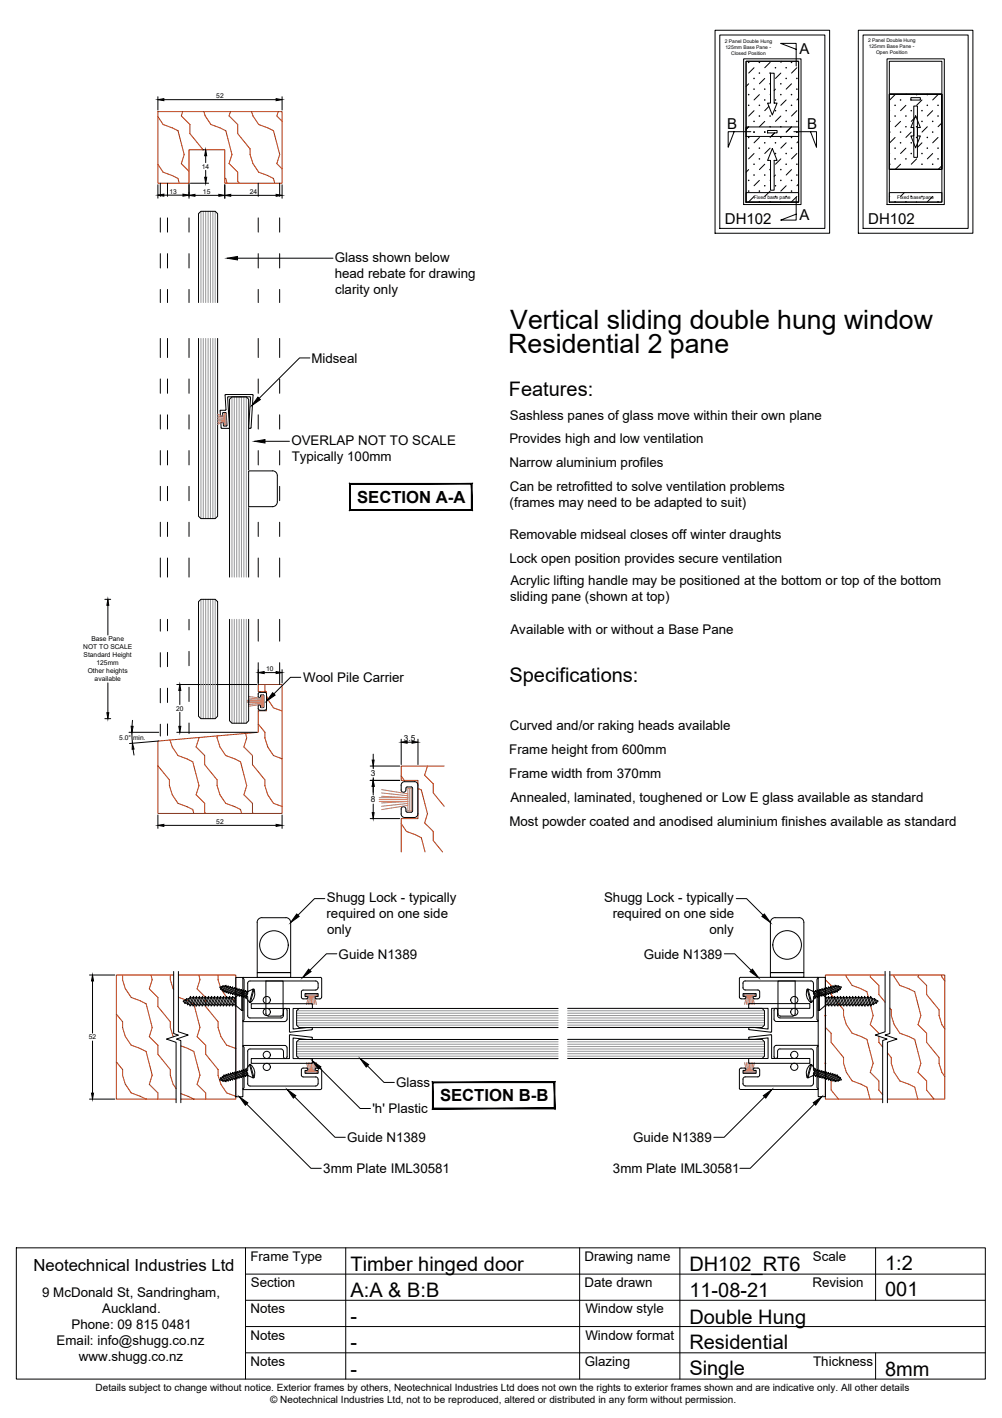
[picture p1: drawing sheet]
<svg xmlns="http://www.w3.org/2000/svg" width="210mm" height="297mm" viewBox="0 0 210 297" stroke-linecap="round" stroke-linejoin="round" font-family="sans-serif">
<!-- layer: APL Notes -->
<g fill="#000" stroke="#000" stroke-width=".21">
<path d="M98.7 101.4v5.4l.2 .1zM98.7 101.4l.2-.1v5.6zM73.4 101.4h25.3l.2-.1zM73.2 101.3h25.7l-25.5 .1zM73.2 101.3l.2 5.5v-5.4zM73.2 101.3l.2 5.5-.2 .1zM73.4 106.8l-.2 .1 25.5-.1zM73.2 106.9l25.5-.1 .2 .1z"/>
<path d="M116.1 226.8v5.3l.1 .2zM116.1 226.8l.1-.2v5.7zM90.7 226.8h25.4l.1-.2zM90.6 226.6h25.6l-25.5 .2zM90.6 226.6l.1 5.5v-5.3zM90.6 226.6l.1 5.5-.1 .2zM90.7 232.1l-.1 .2 25.5-.2zM90.6 232.3l25.5-.2 .1 .2z"/>
</g>
<!-- layer: AlumOutline -->
<g fill="none" stroke="#000" stroke-width=".21">
<path d="M33.6 38.4v2.7M35.1 38.4v2.7M39.6 38.4v2.7M54.1 38.4v2.7M58.6 38.4v2.7M33.6 45.6v3M33.6 53.1v3M35.1 45.6v3M35.1 53.1v3M39.6 45.6v3M39.6 53.1v3M54.1 45.6v3"/>
<path d="M54.1 53.1v3M58.6 45.6v3M58.6 53.1v3M33.6 60.6v2.8M33.6 70.9v4M33.6 79.4v3M35.1 60.6v2.8M35.1 70.9v4M35.1 79.4v3M39.6 60.6v2.8M39.6 70.9v4M39.6 79.4v3"/>
<path d="M54.1 60.6v2.8M54.1 70.9v4M54.1 79.4v3M58.6 60.6v2.8M58.6 70.9v4M58.6 79.4v3M33.6 86.9v3M33.6 94.4v3M35.1 86.9v3M35.1 94.4v3M39.6 86.9v3M39.6 94.4v3"/>
<path d="M54.1 86.9v3M54.1 94.4v3M58.6 86.9v3M58.6 94.4v3M33.6 101.9v3M33.6 109.4v3M33.6 116.9v4M35.1 101.9v3M35.1 109.4v3M35.1 116.9v4M39.6 101.9v3M39.6 109.4v3"/>
<path d="M39.6 116.9v4M54.1 101.9v3M54.1 109.4v3M54.1 116.9v4M58.6 101.9v3M58.6 109.4v3M58.6 116.9v4M33.6 129.7v2.5M33.6 136.7v3M35.1 129.7v2.5M35.1 136.7v2.9M39.6 129.7v2.3"/>
<path d="M39.6 136.4v3.1M54.1 129.7v4.6M54.1 138.8v4.6M58.6 129.7v4.6M58.6 138.8v4.6M33.6 144.2v3M33.6 151.7v2.5M35.1 144.2v3M35.1 151.6v2.5M39.6 144v2.9M39.6 151.5v2.2M49.4 204.8h1.5v25h-1.5z"/>
<path d="M50.9 204.9l.2 .2v8.5l-.2 .3 .1 .1M51 204.7l-.1 .2M51 219l-.1 .1 .2 .3v8.5l-.2 .2 .1 .1M51 204.8h16.1M51 219h8.6l.5 .2v.3M51.9 206l.2-.4 .3-.1h13.7l.5 .2v.3M51.9 206v2.2l-.3 .3 .3 .3v4M59.4 211.6l-.1 1.4-.4 .2h-6.5h-.3l-.2-.5M59.4 211.6a.37 .37 0 0 1 .4-.4 .37 .37 0 0 1 .3 .4M60.1 213.5v.2l-.5 .3h-8.6M60.1 211.6v1.9M60.1 219.5v1.9"/>
<path d="M66.6 206.9l-.2 .4-.3 .1h-2.8l-.2 .4 .1 1.3 .3 .1 .9-.1v-.3h-.5v-.7h2.7v.7h-.5l-.1 .2 .3 .2h.9l.2-.3M66.6 206v.9M67.1 204.7l.3 .3M67.4 205v3.9M156.1 205.5l-.4 .2a1.57 1.57 0 0 0 .2 1.6l2.9 .1M156.1 205.5h13.8M158.8 207.4l.3 .3M158.8 209.2h-.8l-.2-.2 .2-.3h.4v-.6h-2.7v.6l.5 .1v.3l-.9 .1-.4-.2 .1-4.2 16.3-.1 .1 .1-.3 .3v8.5l.3 .2M159.1 208.8l-.3 .4M159.1 207.8v1.1M162.2 211.6a.37 .37 0 0 1 .3-.4 .37 .37 0 0 1 .4 .4M162.2 211.6v1.9"/>
<path d="M162.2 213.5l.2 .4 .3 .1h8.6M162.9 211.6l.1 1.4 .4 .2M163.4 219.7l-.4 .3-.1 1.4a.37 .37 0 0 1-.4 .3 .37 .37 0 0 1-.3-.3v-1.9l.2-.5h.3h8.6l.1 .1-.3 .3v8.4l.3 .4h-16.4l-.1-4.3 .4-.2 .9 .1v.4h-.5v.6h2.7v-.6h-.4l-.2-.2 .2-.3h.8M163.4 213.2h6.5M163.4 219.7h6.5M169.9 205.5h.2l.3 .5M169.9 219.7l.2 .1 .3 .4M170.4 212.7l-.1 .3-.4 .2M170.4 206v2.2l.3 .3-.3 .3v3.9M171.4 213.8l-.1 .2M171.4 204.7h1.5v25h-1.5zM51.9 227v.2l.5 .3h13.7l.3-.1 .2-.4"/>
<path d="M51.9 220.2l.2-.4 .3-.1h6.5l.2 .1 .3 .4M51.9 220.2v4l-.3 .3 .3 .3v2.2M59.4 220.2v1.2a.37 .37 0 0 0 .4 .3 .37 .37 0 0 0 .3-.3M63.5 225.6h2.6M64.2 224.2l.3-.2-.2-.3h-.8l-.3 .2-.1 1.3 .4 .4M64.3 224.2h-.4v.6h2.7v-.6h-.3M66.1 225.6h.3l.2 .5M66.6 226.1v.9M67.4 224.1l-.2-.3-.9-.1-.3 .3 .3 .2M67.4 228l-.3 .2h-16.1M67.4 224.1v3.9M156.1 227.5h13.8"/>
<path d="M158.8 223.7l.3 .4M158.8 225.6h-2.9a1.61 1.61 0 0 0-.2 1.6l.4 .3M159.1 225.2l-.3 .4M159.1 224.1v1.1M170.4 227l-.1 .2-.4 .3M170.4 220.2v4l.3 .3-.3 .3v2.2"/>
</g>
<!-- layer: Glass -->
<g fill="none" stroke="#939598" stroke-width=".21">
<path d="M42.1 44.3v19.1M42.6 44.3v19.1M43.1 44.3v19.1M43.6 44.3v19.1M44.1 44.3v19.1M44.6 44.3v19.1M45.1 44.3v19.1M42.1 70.9v37.7M42.6 70.9v37.7M43.1 70.9v37.7M43.6 70.9v37.7M44.1 70.9v37.7"/>
<path d="M44.6 70.9v37.7M45.1 70.9v37.7M48.6 83.1v37.8M49.1 83.1v37.8M49.6 83.1v37.8M50.1 83.1v37.8M50.6 83.1v37.8M51.1 83.1v37.8M51.6 83.1v37.8M42.1 125.5v25M42.6 125.5v25M43.1 125.5v25"/>
<path d="M43.6 125.5v25M44.1 125.5v25M44.6 125.5v25M45.1 125.5v25M48.6 129.7v21.8M49.1 129.7v21.8M49.6 129.7v21.8M50.1 129.7v21.8M50.6 129.7v21.8M51.1 129.7v21.8M51.6 129.7v21.8M62.1 213.2h54.8"/>
<path d="M62.1 213.7h54.8M62.1 214.3h54.8M62.1 212.8h54.8M62.1 212.2h54.8M62.1 211.7h54.8M62.1 214.7h54.8M62.1 219.7h54.8M62.1 219.3h54.8M62.1 218.7h54.8M62.1 218.2h54.8M118.9 213.2h41.2M118.9 213.7h41.2"/>
<path d="M118.9 214.2h41.2M118.9 212.7h41.2M118.9 212.2h41.2M118.9 211.7h41.2M118.9 214.7h41.2M118.9 219.7h41.2M118.9 218.7h41.2M118.9 218.2h41.2M118.9 219.2h41.2M62.1 220.2h54.8M62.1 220.8h54.8M62.1 221.2h54.8"/>
<path d="M118.9 220.7h41.2M118.9 221.2h41.2M118.9 220.2h41.2"/>
</g>
<g fill="none" stroke="#000" stroke-width=".21">
<path d="M41.6 70.9v37.2l.5 .5h3l.5-.5v-37.2M41.6 63.4v-18.6l.5-.5h3l.5 .5v18.6M57.1 98.6a1.01 1.01 0 0 1 1 1M57.1 98.6h-5v7.5h5a1.01 1.01 0 0 0 1-1M58.1 99.6v5.5M41.6 126l.5-.5h3l.5 .5v24l-.5 .5h-3l-.5-.5zM48.1 120.9v-37.3l.5-.5h3l.5 .5v37.3M48.1 129.7v21.3l.5 .5h3l.5-.5v-21.3M60.8 216.8l-.2 .1v4.8h-8v1h12.8v-1h-4v-4.3l4 .3v-.3M60.8 216.8l4.5 .5M65.3 217.3l.1 .1M65.3 215.7l-4.5 .5"/>
<path d="M65.4 215.6l-.1 .1M65.4 215.6v-.3l-4 .3v-4.3h4v-1h-12.8v1h8v4.8l.2 .1M116.9 211.3h-54.3l-.5 .4v3l.5 .6h54.3M116.9 217.7h-54.3l-.5 .5v3l.5 .5h54.3M118.9 211.2h40.8l.4 .5v3l-.4 .5h-40.8M118.9 217.7h40.8l.4 .5v3l-.4 .5h-40.8M156.9 217.3l4.6-.5 .1 4.9h8v1h-12.8v-1h4.1v-4.3l-4 .3zM161.5 216.2l.1-.1v-4.9h8v-1h-12.8v1h4.1v4.4l-4-.4v.5l4.6 .5"/>
<circle cx="55.9" cy="212" r=".75"/>
<circle cx="55.9" cy="209.5" r=".75"/>
<circle cx="166.4" cy="209.5" r=".75"/>
<circle cx="166.4" cy="212" r=".75"/>
<circle cx="55.9" cy="223.5" r=".75"/>
<circle cx="55.9" cy="221" r=".75"/>
<circle cx="166.4" cy="221" r=".75"/>
<circle cx="166.4" cy="223.5" r=".75"/>
</g>
<!-- layer: Components -->
<g fill="none" stroke="#000" stroke-width=".21">
<path d="M46.3 87.2h.2M46.6 88.5l.2 .6M46.8 89.1l.6 .1M47.2 85.9l.1-.1-.1-3.1 5.7-.1 .1 .2-.5 6.9-.4-.1 .4-6.3-.1-.2-4.7 .1 .3 6.5h-1.6l-.1-1.1 .3-.1M47.2 85.9l-1.1 .1 .2 1.2M47.4 86.5h-.7v.5l-.2 .2M47.4 86.6l.1 2.5-.1 .1M54.7 145.6l.6 .1M54.7 148.2h.5M55.3 148.1l-.2 .1M55.3 145.7v2.4M55.5 145l.3 .4v3.2l-.3 .2-1.2-.1a.86 .86 0 0 1-.2-1h.4l.2 .5"/>
<path d="M55.5 145l-1.2 .1-.2 .3v.7h.4l.2-.5M84 169.5a.5 .5 0 0 1 .5-.5 .5 .5 0 0 1 .5 .5M84 165.5a.5 .5 0 0 0 .5 .5 .5 .5 0 0 0 .5-.5M84 164.5v1M84 169.5v1M84.8 163.7a.75 .75 0 0 0-.8 .8M84.8 163.8h2M85 169.5v.4l.3 .2M85 165.1v.4M85.3 164.9l-.3 .2M85.3 170.1h.9M85.3 164.9h.9"/>
<path d="M86.2 164.9l.2 .2M86.4 165.1v4.8l-.2 .2M86.8 163.7a.71 .71 0 0 1 .7 .7v6.1a.75 .75 0 0 1-.7 .7h-2a.75 .75 0 0 1-.8-.7M38.9 209.5l-.5 .2v.1l.3 .2M38.9 209.5l-.2 .5M39.2 209.3l-.5 .9v-.2M39.4 210.3l.3 .2M39.6 209.2l-.4 .1-.1-.1-.2 .3M39.6 209.2l-.4 1-.3-.1M39.7 210.5l.1 .3 .2-.3M39.9 209l-.6 1.5-.1-.3M39.9 209v-.3l-.3 .5"/>
<path d="M39.9 209h.4M40 210.5h.4M40.3 209l.3-.3v.3M40.3 209l-.6 1.5M40.4 210.5v.3l.3-.3M40.6 209h.3M40.6 209l-.6 1.5M40.7 210.5h.3M40.9 209l.3-.3v.3h.4M40.9 209l-.5 1.5M41 210.5l.1 .3 .2-.3M41.2 209l-.5 1.5"/>
<path d="M41.3 210.5h.3l.1 .3 .2-.3M41.6 209l.2-.3v.3h.4l-.6 1.5M41.6 209l-.6 1.5M41.8 209l-.5 1.5M41.9 210.5h.4M42.2 209l.3-.3v.3h.3M42.3 210.5v.3l.3-.3h.3M42.5 209l-.6 1.5M42.8 209l.3-.3v.3M42.8 209l-.5 1.5M42.9 210.5l.1 .3 .2-.3M43.1 209h.4"/>
<path d="M43.1 209l-.5 1.5M43.2 210.5h.4M43.5 209l.2-.3v.3M43.5 209l-.6 1.5M43.6 210.5v.3l.3-.3h.3M43.7 209h.4M43.7 209l-.5 1.5M44.1 209l.3-.3v.3M44.1 209l-.5 1.5M44.2 210.5v.3l.3-.3M44.4 209h.3M44.4 209l-.5 1.5"/>
<path d="M44.5 210.5h.3M44.7 209l.3-.3v.3M44.7 209l-.5 1.5M44.8 210.5l.1 .3 .2-.3M44.8 210.5l.6-1.5 .2-.3-.5 1.8M45 209h.4M45 209l-.5 1.5M45.1 210.5h.3M45.4 210.5l.1 .3 .2-.3M45.6 209h.4l-.6 1.5M45.7 210.5h.4M46 209l.2-.3v.3"/>
<path d="M46.1 210.5v.3l.3-.3M46.2 209h.4l.3-.3v.3M46.2 209l-.5 1.5M46.4 210.5h.3M46.5 206.7l-.4 .1 .1 .4 .5-.5M46.5 206.6l.3-.1-.1 .2M46.5 206.6l-.3 .4M46.6 209l-.5 1.5M46.7 210.5l.1 .3 .2-.3M46.7 207.4l.2 .2M46.9 209h.4M46.9 209l-.5 1.5"/>
<path d="M46.9 207.6v.2l.2-.1M47 210.5h.3M47.1 206.6l-.5 .7-.2-.2M47.1 206.6l.3-.2-.1 .2M47.1 206.6h-.4M47.1 207.7h.3M47.3 209l.2-.3v.3M47.3 209l-.6 1.5M47.3 206.6l-.7 .9v-.2M47.3 206.6l.3 .1M47.3 210.5l.1 .3 .2-.3M47.4 207.7l-.1 .3 .3-.2"/>
<path d="M47.5 209h.4M47.5 209l-.5 1.5M47.6 207.8l.2 .1M47.6 206.7l.2-.2v.2M47.6 206.7l-.7 .9M47.6 210.5h.4M47.8 206.7l-.7 1M47.8 206.7l.2 .1M47.8 207.9v.2l.2-.2M47.9 209l.2-.3v.3M47.9 209l-.6 1.5M48 210.5v.3l.3-.3h.3"/>
<path d="M48 207.9l.3 .1v.2l.2-.2M48.1 209h.4M48.1 209l-.5 1.5M48.2 206.8l-.6 1M48.5 208l.2 .1v.2l.3-.1M48.5 206.9l-.3-.1 .1-.2-.3 .2-.6 .9M48.5 206.9l.2-.2v.3h.3l.2-.1-.7 1.1M48.5 206.9l-.7 1M48.5 209l.3-.3v.3h.4M48.5 209l-.5 1.5M48.6 210.5l.1 .3 .2-.3M48.7 207l-.7 .9"/>
<path d="M48.8 209l-.5 1.5M48.9 210.5h.3M49 207l-.7 1M49 208.2h.2M49.1 207.1l.3 .1-.7 .9M49.2 209l-.6 1.5M49.2 208.2v.3l.2-.2M49.2 210.5l.1 .3 .1-.2M49.4 210.6v-1.7l1.2-1.1h.3v3.9h-.3M49.4 210.6l1.2 1.1M49.4 209.1l-.5 1.4M49.4 210.1l-.2 .4"/>
<path d="M49.4 207.2l.3-.2-.1 .2M49.4 208.3l.2 .1M49.4 208.8v-.1l-.2 .3M49.6 207.2l.3 .1 .2-.2v.2M49.6 207.2l-.6 1M49.6 208.4v.2l.3-.2M49.9 208.4l.2 .1M49.9 207.3l-.7 .9M50.1 207.3l.2 .1M50.1 207.3l-.7 1M50.1 208.5v.2l.2-.2M50.3 207.4l.3-.2-.1 .3"/>
<path d="M50.3 208.5l.3 .1M50.3 207.4l-.7 1M50.5 207.5h.3M50.5 207.5l-.6 .9M50.6 208.6v.2l.2-.2 .2 .1M50.6 207.8v3.9M50.8 207.5l.2-.1v.2M50.8 207.5l-.7 1M51 207.6l.3 .1M51 207.6l-.7 .9M51 208.7v.2l.2-.1M51.2 208.8h.3"/>
<path d="M51.3 207.7l.2-.2-.1 .2 .3 .1M51.3 207.7l-.7 .9M51.4 207.7l-.6 .9M51.5 208.8v.3l.1-.1M51.7 208.6l-.2 .2M51.7 207.8l-.7 .9M51.9 207.9l-.7 .9M51.9 207.7l1.1-.5-.7 2.8-.7-1zM51.9 207.7l-.2 .1M53 207.2h.2M53.2 207.2a2.34 2.34 0 0 1-.8 2.8M53.2 207.2l-.8 2.8h-.1"/>
<path d="M169.1 207.2a2.34 2.34 0 0 0 .7 2.8M169.1 207.2l.7 2.8M169.3 207.2h-.2M170 210h-.2M170.4 207.7l-.1-.1 .3 .2M170.4 207.7l-1.1-.5 .7 2.8M170.4 207.7l.3 1.3M170.4 207.9l.6 .9M170.6 207.8l.7 .9M170.6 208.6l.2 .2M170.7 209l-.7 1M170.8 208.8v.3l-.1-.1"/>
<path d="M170.9 207.7l.6 .9M171 207.6l-.2-.1 .1 .2-.3 .1M171 208.8h-.2M171 207.6l.7 1M171.3 208.7v.2l-.3-.1M171.3 207.6h-.3M171.3 207.6l.7 .9M171.4 207.8h.3l1.2 1.1v1.7l-1.2 1.1h-.3zM171.5 207.5l-.2-.1v.2M171.5 207.5l.7 1M171.7 207.8v3.9M171.7 208.6v.2l-.2-.2-.2 .1"/>
<path d="M171.8 207.4l-.3 .1M171.8 207.4l.6 1M172 207.4l-.3-.2 .1 .2M172 207.4l.6 1M172 208.5l-.3 .1M172.2 208.5v.2l-.2-.2M172.2 207.3l-.2 .1M172.2 207.3l.7 1M172.4 208.4l-.2 .1M172.4 207.3l.7 .9M172.6 208.4v.2l-.2-.2M172.7 207.2l-.3 .1-.2-.2v.2"/>
<path d="M172.7 207.2l.6 1M172.9 207.1l-.3-.1 .1 .2M172.9 208.3l-.3 .1M172.9 208.8v-.1l.2 .3M172.9 209.1l.5 1.4M172.9 210.1l.2 .4M173.1 210.5h.3M173.1 210.5l-.1 .3-.1-.2M173.1 208.2v.3l-.2-.2M173.1 207.1h-.2l.7 1M173.1 209h.4v-.3l.3 .3M173.1 209l.6 1.5"/>
<path d="M173.3 207l.7 1M173.3 208.2h-.2M173.4 210.5l.2 .3 .1-.3M173.5 209l.5 1.5M173.6 207l.7 .9M173.7 210.5h.3l.3 .3v-.3M173.8 209h.3M173.8 209l.5 1.5M173.8 206.9l.2-.1v-.2l.9 1.1M173.8 206.9l-.3-.2 .1 .3h-.3l-.2-.1 .7 1.1M173.8 208l-.2 .1v.2l-.3-.1M173.8 206.9l.7 .9"/>
<path d="M174 206.8l.7 1M174.1 209v-.3l.3 .3M174.1 209l.6 1.5M174.3 207.9l-.3 .1v.2l-.2-.2M174.3 210.5h.4M174.4 209h.4M174.4 209l.6 1.5M174.5 207.8v.3l-.2-.2M174.5 206.7l.7 1M174.5 206.7l-.3 .1M174.7 210.5l.2 .3 .1-.3M174.7 206.7l-.3-.2 .1 .2"/>
<path d="M174.7 206.7l.7 .9M174.7 207.8h-.2M174.8 209v-.3l.2 .3M174.8 209l.5 1.5M174.9 207.7v.2l-.2-.1M175 210.5h.3M175 206.6l.7 .9v-.2M175 206.6l-.3 .1M175 209h.4M175 209l.6 1.5M175.2 206.5l.5 .8 .2-.2M175.2 206.5l-.3-.1 .1 .2"/>
<path d="M175.2 206.5l.4 .1M175.2 207.7h-.3M175.3 210.5l.2 .3 .1-.3M175.4 207.6v.2l-.2-.1M175.4 209v-.3l.3 .3h.3M175.4 209l.5 1.5M175.6 210.5h.3M175.6 207.4l-.2 .2M175.7 209l.5 1.5M175.8 206.7h.4l-.1 .5-.6-.7 .6 .5M175.9 210.5l.2 .3 .1-.3M176 209v-.3l.3 .3"/>
<path d="M176 209l.5 1.5M176.2 210.5h.3M176.5 210.5l.3 .3v-.3M176.7 209h-.4l.5 1.5M176.8 210.5h.4M176.9 209h.4M177.2 210.5l.2 .3 .1-.3M177.2 210.5l-.5-1.8 .2 .3 .6 1.5M177.3 209v-.3l.3 .3M177.3 209l.5 1.5M177.5 210.5h.3M177.6 209h.3"/>
<path d="M177.6 209l.5 1.5M177.8 210.5l.2 .3 .1-.3M177.9 209v-.3l.3 .3M177.9 209l.5 1.5M178.1 210.5h.3l.3 .3v-.3M178.2 209h.4M178.2 209l.5 1.5M178.6 209v-.3l.2 .3M178.6 209l.5 1.5M178.7 210.5h.4M178.8 209h.4M178.8 209l.6 1.5"/>
<path d="M179.1 210.5l.2 .3 .1-.3M179.2 209v-.3l.3 .3M179.2 209l.5 1.5M179.4 210.5h.3l.3 .3v-.3M179.5 209h.3v-.3l.3 .3M179.5 209l.5 1.5M179.8 209l.6 1.5M180 210.5h.4M180.4 210.5l.2 .3 .1-.3h.3M180.5 209l.5 1.5M180.7 209h.4v-.3l.2 .3M180.7 209l-.2-.3v.3h-.4l.6 1.5"/>
<path d="M180.7 209l.6 1.5M181 210.5l.2 .3 .1-.3M181.1 209l.5 1.5M181.3 210.5h.3M181.3 209h.4M181.3 209l.6 1.5M181.6 210.5l.2 .3 .1-.3M181.7 209v-.3l.3 .3M181.7 209l.5 1.5M181.9 210.5h.3M182 209h.4M182 209l.5 1.5"/>
<path d="M182.2 210.5l.3 .3v-.3M182.4 209l.6 1.5 .1-.3M182.4 209v-.3l.3 .4M182.7 209.1l.4 .2 .1-.1 .2 .3M182.7 209.1l.4 1.1 .3-.1M182.9 210.3l-.4 .2M183.1 209.3l.5 .9v-.3M183.4 209.5l.5 .1v.2l-.3 .2M183.4 209.5l.2 .4M46.2 226l.6 .5-.6-.8-.1 .5 .4 .1M46.4 225.9l.2-.2 .5 .7M46.6 225.7v-.2l.7 .9"/>
<path d="M46.7 226.4h.4M46.9 225.4l.7 .9M46.9 225.4l-.2 .2M47.1 225.3l-.2-.1v.2M47.1 225.3l.7 1M47.3 226.4l.1 .2-.3-.2M47.4 225.3l.6 .9 .3 .2-.1-.2 .3-.1M47.4 225.3h-.3M47.6 225.2l-.3-.2 .1 .3M47.6 225.2l.6 1M47.6 226.3l-.3 .1M47.8 226.3v.2l-.2-.2"/>
<path d="M47.8 225.1l.7 1M47.8 225.1l-.2 .1M48 225.1l.7 .9M48 226.2l-.2 .1M48 225.1l-.2-.2v.2M48.3 225l.7 1M48.5 224.9l-.2-.1v.2l-.3 .1M48.5 224.9l.7 1.2-.5-.1v.2l-.2-.1M48.7 224.9l.7 .9-.3 .1M49 224.8l-.3-.2v.3h-.2M49 224.8l.6 1M49.2 224.8h-.2"/>
<path d="M49.2 224.8l.7 .9M49.4 224.7l-.2-.2v.3M49.4 224.7l.7 1M49.6 225.8l.1 .2-.3-.2M49.6 224.6l-.2 .1M49.6 224.6l.7 1M49.9 224.6l-.3-.2v.2M49.9 224.6l.6 .9M50.1 225.7v.2l-.2-.2-.3 .1M50.1 224.5l-.2 .1M50.1 224.5l.7 1M50.3 224.5l-.2-.2v.2"/>
<path d="M50.3 225.6l-.2 .1M50.3 224.5l.7 .9M50.5 225.5l.1 .2-.3-.1M50.6 224.4l-.3 .1M50.6 224.4l.7 .9M50.8 225.5h-.3M50.8 224.3l.6 1M51 225.4v.2l-.2-.1M51 224.3h-.2l-.2-.1v.2M51 224.3l.7 .9M51.2 224.2l-.2-.2v.3M51.2 224.2l.7 .9"/>
<path d="M51.3 225.3l-.3 .1M51.5 224.1l-.3 .1M51.5 224.1l.2 .3M51.6 224l-.1-.1v.2M51.7 225.2l-.3 .1 .1 .2-.2-.2M51.7 225.2l.2 .1M52.3 223l.7 2.8-1.1-.5-.3-1.3zM52.4 223a2.34 2.34 0 0 1 .8 2.7M52.4 223l.8 2.7M52.4 223h-.1M53.2 225.7l-.2 .1M169.8 223l-.7 2.7 .2 .1"/>
<path d="M169.8 223h.2M169.8 222.9a2.34 2.34 0 0 0-.7 2.8M170 223l-.7 2.8 1.1-.5M170 223l.7 1M170.6 225.2l.3 .1-.1 .2 .2-.2M170.6 225.2l-.2 .1M170.7 224l.1-.1v.2M170.7 224l-.3 1.3M170.8 224.1l.2 .1M170.8 224.1l-.2 .3M171 224.2l.3-.2v.3M171 225.3l.3 .1"/>
<path d="M171 224.2l-.6 .9M171.3 224.3h.2l.2-.1v.2M171.3 224.3l-.7 .9M171.3 225.4v.2l.2-.1M171.5 225.5h.3M171.5 224.3l-.6 1M171.7 224.4h.3M171.7 224.4l-.7 .9M171.8 225.5l-.1 .2 .3-.1M172 225.6h.2M172 224.4l.2-.1v.2M172 224.4l-.7 1"/>
<path d="M172.2 224.5l.2 .1M172.2 224.5l-.7 1M172.2 225.6v.3l.2-.2 .3 .1M172.4 224.6l.2-.2v.2M172.4 224.6l-.6 .9M172.6 224.6l.3 .1M172.6 224.6l-.6 1M172.7 225.8l-.1 .2 .3-.2M172.9 224.7l.2-.2v.3M172.9 224.7l-.7 .9M173.1 224.8h.2M173.1 224.8l-.7 .9"/>
<path d="M173.3 224.8l.3-.2v.3h.2M173.3 224.8l-.6 1M173.6 224.9l-.7 .9 .2 .1M173.8 224.9l.2-.1v.2l.3 .1M173.8 224.9l-.7 1.2 .2-.2 .3 .1-.1 .2 .3-.1M174 225l-.7 .9M174.2 226.2l.3 .1M174.3 225.1l-.7 .9M174.3 225.1l.2-.2v.2M174.5 225.1l-.7 1M174.5 225.1l.2 .1M174.5 226.3l-.1 .2 .3-.2"/>
<path d="M174.7 225.2l.2-.2v.2M174.7 225.2l-.7 .9M174.7 226.3l.3 .1M174.9 225.2l-.9 1.2v-.3h-.2M174.9 225.2l.3 .1M175 226.4l-.1 .2 .3-.2M175.2 225.3l.2-.2v.3M175.2 225.3l-.7 1M175.4 225.4l-.7 .9M175.4 225.4l.2 .1M175.6 226.3l-.4 .1M175.7 225.7v-.3l-.7 1"/>
<path d="M175.9 225.8l-.2-.1-.5 .7M176.1 225.9l-.6 .6 .6-.8 .1 .5-.4 .1"/>
</g>
<!-- layer: WeatherStrip -->
<g fill="none" stroke="#b85c73" stroke-width=".21">
<path d="M45.5 86.8l1.5 .4M45.5 87.1l1.5 .3M45.5 87.5l1.5 .1M45.5 87.8h1.5M47 86.6h.4v2.4h-.4zM47 88.4l-1.5 .5M47 88.2l-1.5 .3M47 88l-1.5 .2M47.2 86.6v2.4M51.8 146.9h3M51.8 147.1h3l-2.8 .2M52 146.6l2.8 .1h-3"/>
<path d="M52 145.9l2.8 .4M52 146.2l2.8 .3M54.8 145.7h.4v2.4h-.4zM54.8 147.5l-2.8 .5M54.8 147.3l-2.8 .3M55 145.7v2.4M79.4 167.5h6M79.4 167.9h6l-5.5 .3M79.9 166.8l5.5 .3h-6M79.9 165.4l5.5 .9M79.9 166.1l5.5 .6M85.4 165.1h.8v4.8h-.8z"/>
<path d="M85.4 168.7l-5.5 .9M85.4 168.3l-5.5 .6M85.8 165.1v4.8M64.1 208.2h2.4v.4h-2.4zM64.1 208.4h2.4M64.7 208.6l-.5 1.8M64.9 208.6l-.3 1.8M65.1 208.6l-.2 1.8M65.3 208.6v1.8M65.5 208.6l.1 1.8M65.7 208.6l.3 1.8M65.9 208.6l.4 1.8"/>
<path d="M155.8 208.2h2.4v.4h-2.4zM155.8 208.4h2.4M156.4 208.6l-.4 1.8M156.6 208.6l-.3 1.8M156.8 208.6l-.1 1.8M157 208.6v1.8M157.2 208.6l.2 1.8M157.4 208.6l.3 1.8M157.6 208.6l.5 1.8M64.1 224.4h2.4v.4h-2.4zM64.1 224.5h2.4M64.2 222.6l.5 1.8"/>
<path d="M64.6 222.6l.3 1.8M64.9 222.6l.2 1.8M65.3 222.6v1.8M65.6 222.6l-.1 1.8M66 222.6l-.3 1.8M66.3 222.6l-.4 1.8M155.8 224.3h2.4v.4h-2.4zM155.8 224.5h2.4M156 222.6l.4 1.7M156.3 222.6l.3 1.7M156.7 222.6l.1 1.7M157 222.6v1.7"/>
<path d="M157.4 222.6l-.2 1.7M157.7 222.6l-.3 1.7M158.1 222.6l-.5 1.7"/>
</g>
<!-- layer: Timber 1 -->
<g fill="none" stroke="#b82e00" stroke-width=".21">
<path d="M33.1 23.4h26v15h-12v-7h-7.5v7h-6.5zM33.1 24.4l1.1 1.7 3.1 1.3 1.3 5M33.1 34.4l1.1 1.7 3.1 1.3 .2 1M38.3 23.4l-.3 .9 1.8 1.8v1.9l2.6 3.2v.2M38.6 32.4l-.6 1.9 1.6 1.6M42.7 23.4l.3 .9 1.2 1.8 3.1 1.3 1.3 5M47.1 37.3l.2 .1 .3 1M48 24.3l1.8 1.8v1.9l2.6 3.2v1.2l.6 1.9 1.2 1.8 3.1 1.3 .2 1M48 34.3l1.8 1.8v1.9l.3 .4M48.3 23.4l-.3 .9M48.6 32.4l-.6 1.9M52.7 23.4l.3 .9 1.2 1.8 3.1 1.3 1.3 5"/>
<path d="M58.3 23.4l-.3 .9 1.1 1.1M58.6 32.4l-.6 1.9 1.1 1.1M33.1 155.2l21-1.8v-4.5h1.7v-4h-1.7v-1.5h5v27h-26zM35.6 155l.5 1.5 1.2 1.8 3.1 1.3 1.3 5-.6 1.9 1.8 1.8v1.9l.2 .2M41.6 154.5l-.5 2 1.8 1.8v1.9l2.6 3.2v1.2l.6 1.9 1.2 1.8 3.1 1.3 .2 .8M45.5 154.1l.6 2.4 1.2 1.8 3.1 1.3 1.3 5-.6 1.9 1.8 1.8v1.9l.2 .2M51.4 153.6l.3 1-.6 1.9 1.8 1.8v1.9l2.6 3.2v1.2l.6 1.9 1.2 1.8 1.8 .6M54.1 151.7l1.4 1.7v1.2l.6 1.9 1.2 1.8 1.8 .6M55.5 143.4l.1 1.5M55.8 145.7l.3 .8 1.2 1.8 1.8 .6M33.1 160.4l2.4 3v1.2l.6 1.9 1.2 1.8 3.1 1.3 .2 .8M84 172.5l1.1 1.7 3.1 1.3 .8 3"/>
<path d="M84 162.5l.7 1M87.5 165.1l.7 .4 1.3 5-.5 1.9M88.9 162.4l1.9 1.8v1.9l2.2 2.8M88.9 172.4l1.9 1.8v1.9l1.9 2.4M89.5 160.5l-.5 1.9M93 160.5h-9v3h3.6v8h-3.6v7M24.4 212.4l1.3 1.6v1.3M25.7 205.2l.6 1.9M25.7 215.2l.6 1.9M25.7 204.2v1M26.3 207.1l1.2 1.8 3.1 1.4M26.3 217.2l1.2 1.8"/>
<path d="M27.5 218.9l3.1 1.3 1.3 5-.6 1.9 1.8 1.8v1.3M30.6 210.2l1.3 5.1-.6 1.9 1.8 1.8v1.8l2.6 3.3v1.1l.6 1.9 .6 .9M31.6 204.2l.3 1-.6 1.9 1.8 1.8v1.9l2.6 3.2v1.3l.6 1.9M35.7 204.2v1l.7 2.1M36.4 204.2h-12v26h12.5M37.4 204.2h12v26h-11.5M37.4 208.8l3.2 1.5M37.9 219.1l2.7 1.1 1.3 5-.6 1.9 1.8 1.8v1.3M40.6 210.2l1.3 5.1-.6 1.9 1.8 1.8v1.8l2.6 3.3v1.1l.6 1.9 1.2 1.8 1.9 .7M41.6 204.2l.3 1-.6 1.9 1.8 1.8v1.9l2.6 3.2v1.3l.6 1.8 1.2 1.9M45.7 204.2v1l.6 1.9 1.2 1.8 1.9 .7M47.5 218.9l1.9 .7"/>
<path d="M49.4 209.6h.1M49.4 219.7h.1M172.9 215.2l1.2 1.2v1.9l2.6 3.2v1.2l.6 1.9 1.2 1.8 3.1 1.3 .7 2.5M172.9 205.2l1.2 1.2v1.9l2.6 3.2v1.2l.6 1.9 1.2 1.8 3.1 1.3 1.3 5-.6 1.9 1.8 1.8v1.9l.8 1M177.2 204.2l1.3 2.2 3.1 1.3 1.3 5-.6 1.9 1.8 2M182.4 204.2l-.1 .4 1.8 1.8v1.9l1.3 1.6M184.1 217.1v1.2l.8 1M185.4 204.2h-12.5v26h12M186.4 204.2h11.5v26h-12M186.4 211.2l.3 .3v1.2l.6 1.9 1.2 1.8 3.1 1.3 1.3 5-.6 1.9 1.8 1.8v1.9l1.6 1.9M187.2 204.2l1.3 2.2 3.1 1.3 1.3 5-.6 1.9 1.8 1.8v1.9l2.6 3.2v1.2l.6 1.9 .6 .9M192.4 204.2l-.1 .4 1.8 1.8v1.9l2.6 3.2v1.2l.6 1.9 .6 .9"/>
<path d="M197.2 204.2l.7 1.3M24.4 222.4l1.3 1.7v1.1M25.7 225.2l.6 1.9M26.3 227.1l1.2 1.8 3.1 1.3M37.9 229.1l2.7 1.1M49.4 229.6h.1M172.9 222.7h.1M172.9 225.2l1.2 1.2v1.9l1.6 1.9M185.9 220.5l.8 1v1.2l.6 1.9 1.2 1.8 3.1 1.3 .7 2.5"/>
</g>
<!-- layer: Dimensions -->
<g fill="none" stroke="#000" stroke-width=".21">
<path d="M33.1 20.3v2.8M33.1 38.7v2.8M34.3 20.9h23.5M39.6 38.7v2.8M39.9 38.4h3.8M42.5 31.4h.3M43.1 32.6v1.5M43.1 35.7v1.4M47.1 38.7v2.8M59.1 20.3v2.8M59.1 38.7v2.8M34.3 40.9h4"/>
<path d="M40.8 40.9h5M48.3 40.9h9.5M27 153.4h6.3M27.6 153.4l.1 2.3M27.8 150.9l-.1 1.2M27.9 156.9l.2 1.3M33.3 155.2l-6.2 .6M37 153.4h16.8M37 143.4h16.8M37.7 144.6v3M37.7 149.2v3M54.1 140.3v2.8"/>
<path d="M55.3 140.9h2.5M59.1 140.3v2.8M78.2 158v1.2M84 154.8v5.4M85.3 155.5h1M87.6 154.8v5.4M33.1 170.7v2.8M34.3 172.9h23.5M59.1 170.7v2.8M77.5 163.5h6.2M77.5 160.5h6.2M77.5 171.5h6.2"/>
<path d="M78.2 160.5v.5M78.2 162.9v.6M78.2 164.7v1.8M78.2 168.4v1.8M18.7 204.2h5.4M19.4 205.5v10.9M19.4 218.1v10.9M18.7 230.2h5.4"/>
</g>
<g fill="#000" stroke="#000" stroke-width=".21">
<path d="M33.1 20.9l1.2-.2v.4zM42.9 37.1h.4l-.2 1.3zM43.1 31.4l.2 1.2h-.4zM57.8 20.7l1.3 .2-1.3 .2zM33.1 40.9l1.2-.2v.4zM38.3 40.7l1.3 .2-1.3 .2zM39.6 40.9l1.2-.2v.4zM45.8 40.7l1.3 .2-1.3 .2zM47.1 40.9l1.2-.2v.4zM57.8 40.7l1.3 .2-1.3 .2zM27.7 155.7l.4 1.2-.4 .1zM27.5 152.1l.4 .1-.3 1.2z"/>
<path d="M37.5 152.2h.4l-.2 1.2zM37.7 143.4l.2 1.2h-.4zM54.1 140.9l1.2-.2v.4zM57.8 140.7l1.3 .2-1.3 .2zM78 159.2h.4l-.2 1.3zM84 155.5l1.3-.2v.4zM86.3 155.3l1.3 .2-1.3 .2zM33.1 172.9l1.2-.2v.4zM57.8 172.7l1.3 .2-1.3 .2zM78.2 163.5l.2 1.2h-.4zM78 170.2h.4l-.2 1.3zM19.4 204.2l.2 1.3h-.4z"/>
<path d="M19.2 229h.4l-.2 1.2z"/>
</g>
<!-- layer: Text2 -->
<path d="M22 125.5h1.2M22.6 126.8v6.2M22 150.5h1.2M22.6 143.1v6.2" fill="none" stroke="#000" stroke-width=".21"/>
<path d="M22.6 125.5l.2 1.3h-.4zM22.4 149.3h.4l-.2 1.2z" fill="#000" stroke="#000" stroke-width=".21"/>
<!-- layer: Glass -->
<g fill="#fff" stroke="#fff" stroke-width=".21">
<path d="M52.1 98.6h5.2zM52.1 98.6h5.2z"/>
<path d="M52.1 98.6l5.3 .1zM52.1 98.6l5.3 .1z"/>
<path d="M52.1 98.7l5.5 .1zM52.1 98.7l5.5 .1z"/>
<path d="M52.1 98.8l5.6 .1zM52.1 98.8l5.6 .1h-5.6z"/>
<path d="M52.1 98.9l5.8 .1-.2-.1zM52.1 98.9l5.8 .1h-5.8z"/>
<path d="M52.1 99l5.9 .1-.1-.1zM52.1 99l5.9 .1h-5.9z"/>
<path d="M52.1 99.1l5.9 .2v-.2zM52.1 99.1l5.9 .2h-5.9z"/>
<path d="M52.1 99.3l6 .2-.1-.2zM52.1 99.3l6 .2h-6z"/>
<path d="M52.1 99.5l6 .1v-.1zM52.1 99.5l6 .1h-6z"/>
<path d="M52.1 99.6l6 5.5v-5.5zM52.1 99.6l6 5.5h-6z"/>
<path d="M52.1 105.1l6 .2v-.2zM52.1 105.1l6 .2h-6z"/>
<path d="M52.1 105.3l5.9 .2 .1-.2zM52.1 105.3l5.9 .2h-5.9z"/>
<path d="M52.1 105.5l5.9 .1v-.1zM52.1 105.5l5.9 .1h-5.9z"/>
<path d="M52.1 105.6l5.8 .2 .1-.2zM52.1 105.6l5.8 .2h-5.8z"/>
<path d="M52.1 105.8l5.6 .1 .2-.1zM52.1 105.8l5.6 .1h-5.6z"/>
<path d="M52.1 105.9l5.5 .1 .1-.1zM52.1 105.9l5.5 .1h-5.5z"/>
<path d="M52.1 106h5.5zM52.1 106l5.3 .1z"/>
<path d="M52.1 106.1h5.3zM52.1 106.1h5.2z"/>
<path d="M52.1 106.1h5.2zM52.1 106.1h5z"/>
</g>
<!-- layer: TitleBlock -->
<g fill="none" stroke="#000" stroke-width=".21">
<path d="M149.8 6.3h24v42.6h-24zM150.8 7.3h22v40.5h-22zM155.8 12.3h12v30.5h-12zM156.3 12.8h11v15.8h-11zM156.3 12.8h11v29.5h-11zM156.8 17.6l-.5 .5M158 14.2l-1.2 1.1M159.1 19.8l-1.1 1.1M160.2 16.4l-1.1 1.2M161.3 13.1l-1.1 1.1M161.4 15.3h.8v6.3h.6l-1 2.5-1-2.5h.6zM161.4 19.7l-.1 .1"/>
<path d="M162.4 18.7l-.2 .3M163.6 15.3l-1.2 1.1M163.8 12.8l-.2 .3M165.8 17.6l-1.1 1.1M166.8 10.3l-3.3-1.2h3.3v4.7M166.9 14.2l-1.1 1.1M179.8 6.3h24v42.6h-24zM180.8 7.3h22v40.5h-22zM185.8 12.3h12v30.5h-12zM186.3 12.8h11v29.5h-11zM186.3 19.7h11v15.8h-11h11v-15.8h-11v15.8zM187.5 19.8l-1.1 1.1"/>
<path d="M189.9 19.7l-.1 .1M196.5 19.8l-1.1 1.1M153.8 27.6l-1.3 3.2v-3.2h4.8M156.3 26.6h11v15.7h-11zM156.8 26.6l-.5 .5M156.8 35.5l-.5 .6M158 23.2l-1.2 1.1M158 32.2l-1.2 1.1M159.1 28.8l-1.1 1.1M159.1 37.8l-1.1 1.1M160.2 25.4l-1.1 1.2M160.2 34.4l-1.1 1.1"/>
<path d="M160.8 27.3h2v.5h-2zM161.1 22.3l-.9 .9M161.3 31l-1.1 1.2M161.4 37.7l-.1 .1M161.8 31.1l1 2.5h-.6v6.2h-.8v-6.2h-.6zM162.3 27.8l-1 1M162.4 36.7l-.2 .2M163.6 24.3l-1.2 1.1M163.6 33.3l-1.2 1.1M164.7 20.9l-1.1 1.2M164.7 29.9l-1.1 1.1M164.7 38.9l-1.1 1.1"/>
<path d="M165.8 26.6l-1.1 1.1M165.8 35.5l-1.1 1.2M166.3 27.6h4.7v3.2l-1.2-3.2M166.9 23.2l-1.1 1.1M166.9 32.2l-1.1 1.1M167.3 20.6l-.4 .3M167.3 29.6l-.4 .3M167.3 38.6l-.4 .3M186.4 23.2l-.1 .1M186.4 32.2l-.1 .1M187.5 28.8l-1.1 1.1M188.7 25.4l-1.2 1.2"/>
<path d="M188.7 34.4l-1.1 1.1M189.8 22.1l-1.1 1.1M189.8 31l-1.1 1.2M190.8 20.5h2v.5h-2zM190.9 27.7l-1.1 1.1M191.4 22.2h.8v6.3h.6l-1 2.5-1-2.5h.6zM191.4 24.9l-.5 .5M191.8 24.2l1 2.5h-.6v6.3h-.8v-6.3h-.6zM191.9 24.4l-.3 .3M192 33.3l-1.1 1.1M193.1 20.9l-1.1 1.2M193.1 29.9l-.9 1"/>
<path d="M194.3 26.6l-1.2 1.1M195.4 23.2l-1.1 1.1M195.4 32.2l-1.1 1.1M196.5 28.8l-1.1 1.1M197.3 25.7l-.8 .9M197.3 34.7l-.7 .8M156.3 40.4h11v1.9h-11zM158 41.2l-1.2 1.1M161.3 40l-1.1 1.2M163.6 42.3h-.1M166.8 41.3v4.8h-3.3l3.3-1.2M166.9 41.2l-1.1 1.1"/>
<path d="M186.3 40.4h11v1.9h-11zM186.4 41.2h-.1M189.4 40.4l-.7 .8M192 42.3h-.1M195.4 41.2l-1.1 1.1"/>
</g>
<g fill="#000" stroke="#000" stroke-width=".21">
<circle cx="156.8" cy="19.8" r=".06"/>
<circle cx="156.8" cy="13.1" r=".06"/>
<circle cx="158" cy="16.4" r=".06"/>
<circle cx="158" cy="18.7" r=".06"/>
<circle cx="159.1" cy="13.1" r=".06"/>
<circle cx="159.1" cy="15.3" r=".06"/>
<circle cx="160.2" cy="18.7" r=".06"/>
<circle cx="161.3" cy="15.3" r=".06"/>
<circle cx="161.3" cy="17.6" r=".06"/>
<circle cx="162.4" cy="14.2" r=".06"/>
<circle cx="163.6" cy="17.6" r=".06"/>
<circle cx="163.6" cy="19.8" r=".06"/>
<circle cx="164.7" cy="16.4" r=".06"/>
<circle cx="164.7" cy="14.2" r=".06"/>
<circle cx="165.8" cy="13.1" r=".06"/>
<circle cx="165.8" cy="19.8" r=".06"/>
<circle cx="166.9" cy="16.4" r=".06"/>
<circle cx="166.9" cy="18.7" r=".06"/>
<circle cx="192" cy="19.8" r=".06"/>
<circle cx="194.3" cy="19.8" r=".06"/>
<circle cx="156.8" cy="28.8" r=".06"/>
<circle cx="156.8" cy="22.1" r=".06"/>
<circle cx="156.8" cy="37.8" r=".06"/>
<circle cx="156.8" cy="31" r=".06"/>
<circle cx="158" cy="27.7" r=".06"/>
<circle cx="158" cy="25.4" r=".06"/>
<circle cx="158" cy="34.4" r=".06"/>
<circle cx="158" cy="36.7" r=".06"/>
<circle cx="159.1" cy="24.3" r=".06"/>
<circle cx="159.1" cy="22.1" r=".06"/>
<circle cx="159.1" cy="31" r=".06"/>
<circle cx="159.1" cy="33.3" r=".06"/>
<circle cx="160.2" cy="20.9" r=".06"/>
<circle cx="160.2" cy="36.7" r=".06"/>
<circle cx="160.2" cy="29.9" r=".06"/>
<circle cx="160.2" cy="27.7" r=".06"/>
<circle cx="160.2" cy="38.9" r=".06"/>
<circle cx="161.3" cy="35.5" r=".06"/>
<circle cx="161.3" cy="24.3" r=".06"/>
<circle cx="161.3" cy="26.5" r=".06"/>
<circle cx="162.4" cy="38.9" r=".06"/>
<circle cx="162.4" cy="32.2" r=".06"/>
<circle cx="162.4" cy="20.9" r=".06"/>
<circle cx="162.4" cy="29.9" r=".06"/>
<circle cx="162.4" cy="23.2" r=".06"/>
<circle cx="163.6" cy="26.5" r=".06"/>
<circle cx="163.6" cy="28.8" r=".06"/>
<circle cx="163.6" cy="37.8" r=".06"/>
<circle cx="163.6" cy="35.5" r=".06"/>
<circle cx="164.7" cy="32.2" r=".06"/>
<circle cx="164.7" cy="23.2" r=".06"/>
<circle cx="164.7" cy="25.4" r=".06"/>
<circle cx="164.7" cy="34.4" r=".06"/>
<circle cx="165.8" cy="37.8" r=".06"/>
<circle cx="165.8" cy="28.8" r=".06"/>
<circle cx="165.8" cy="22.1" r=".06"/>
<circle cx="165.8" cy="31" r=".06"/>
<circle cx="166.9" cy="25.4" r=".06"/>
<circle cx="166.9" cy="34.4" r=".06"/>
<circle cx="166.9" cy="27.7" r=".06"/>
<circle cx="166.9" cy="36.7" r=".06"/>
<circle cx="186.4" cy="27.7" r=".06"/>
<circle cx="186.4" cy="34.4" r=".06"/>
<circle cx="186.4" cy="25.4" r=".06"/>
<circle cx="187.5" cy="31" r=".06"/>
<circle cx="187.5" cy="22.1" r=".06"/>
<circle cx="187.5" cy="33.3" r=".06"/>
<circle cx="187.5" cy="24.3" r=".06"/>
<circle cx="188.6" cy="27.7" r=".06"/>
<circle cx="188.6" cy="20.9" r=".06"/>
<circle cx="188.6" cy="29.9" r=".06"/>
<circle cx="189.8" cy="24.3" r=".06"/>
<circle cx="189.8" cy="26.5" r=".06"/>
<circle cx="189.8" cy="33.3" r=".06"/>
<circle cx="190.9" cy="23.2" r=".06"/>
<circle cx="190.9" cy="29.9" r=".06"/>
<circle cx="190.9" cy="32.2" r=".06"/>
<circle cx="192" cy="26.5" r=".06"/>
<circle cx="192" cy="28.8" r=".06"/>
<circle cx="193.1" cy="34.4" r=".06"/>
<circle cx="193.1" cy="25.4" r=".06"/>
<circle cx="193.1" cy="32.2" r=".06"/>
<circle cx="193.1" cy="23.2" r=".06"/>
<circle cx="194.3" cy="31" r=".06"/>
<circle cx="194.3" cy="22.1" r=".06"/>
<circle cx="194.3" cy="28.8" r=".06"/>
<circle cx="195.4" cy="34.4" r=".06"/>
<circle cx="195.4" cy="25.4" r=".06"/>
<circle cx="195.4" cy="27.7" r=".06"/>
<circle cx="196.5" cy="31" r=".06"/>
<circle cx="196.5" cy="22.1" r=".06"/>
<circle cx="196.5" cy="24.3" r=".06"/>
<circle cx="196.5" cy="33.3" r=".06"/>
<circle cx="156.8" cy="40" r=".06"/>
<circle cx="159.1" cy="42.3" r=".06"/>
<circle cx="159.1" cy="40" r=".06"/>
<circle cx="161.3" cy="42.3" r=".06"/>
<circle cx="162.4" cy="41.2" r=".06"/>
<circle cx="164.7" cy="41.2" r=".06"/>
<circle cx="165.8" cy="40" r=".06"/>
<circle cx="187.5" cy="42.3" r=".06"/>
<circle cx="189.8" cy="42.3" r=".06"/>
<circle cx="190.9" cy="41.2" r=".06"/>
<circle cx="193.1" cy="41.2" r=".06"/>
<circle cx="196.5" cy="42.3" r=".06"/>
</g>
<!-- layer: Timber 1 -->
<g fill="#b82e00" stroke="#b82e00" stroke-width=".21">
<circle cx="40.6" cy="230.2" r=".08"/>
<circle cx="30.6" cy="230.2" r=".08"/>
<circle cx="172.9" cy="212.7" r=".08"/>
<circle cx="172.9" cy="222.7" r=".08"/>
</g>
<!-- layer: Shugg Blocks -->
<path d="M36.4 203.5v13l1 .3-2.5 .9 2 .6v12.7M37.4 203.5v12.6l2 .7-2.4 .9 .9 .3v13M185.4 203.5v12.6l-2 .7 2.4 .9-.9 .3v13M186.4 203.5v13l-1 .3 2.5 .9-2 .6v12.7" fill="none" stroke="#000" stroke-width=".21"/>
<!-- layer: Components 3 -->
<g fill="none" stroke="#000" stroke-width=".21">
<path d="M54.9 192.2a1.01 1.01 0 0 0-1 1M54.9 192.2h5M59.9 192.2a1.01 1.01 0 0 1 1 1v10.5h-7v-10.5M162.4 192.2a1.01 1.01 0 0 0-1 1v10.5h7v-10.5a1.01 1.01 0 0 0-1-1M162.4 192.2h5M53.9 203.7h7v1.1h-7zM55.7 205.5h3.6v6.8l-.2 .5h-2.9l-.4-.2zM161.4 203.7h7v1h-7zM163.5 212.8h-.3l-.2-.4v-6.9h3.6l-.1 7.1-.4 .2-2.6 .1"/>
<circle cx="57.4" cy="198" r="3"/>
<circle cx="164.9" cy="197.9" r="3"/>
</g>
<!-- layer: Title Block -->
<g fill="none" stroke="#000" stroke-width=".21">
<path d="M49.8 54.1h20M64.9 75h-2.1l-8.5 8.4M55.5 92.4h5.1M63 141.9h-2.2l-3.4 3.5M68 188.2h-2.1l-3.5 3.5M70.6 199.8h-2.2l-3.5 3.5M151.7 199.8h2.2l3.5 3.5M154.2 188.2h2.2l3.5 3.5M51.7 231.3l13.4 13.4h2.2M61.7 229.8l8.5 8.4h2.1M67 223.7l8.5 8.5h2.1M77 223.3l3.4 3.4h2.2"/>
<path d="M160.2 229.8l-8.5 8.4h-2.2M170.6 231.3l-13.4 13.4h-2.2M3.4 261.4h203v27.5h-203zM51.4 266.9h155M51.4 272.4h155M51.4 277.9h155M51.4 261.4v27.5M72.4 261.4v27.5M121.4 261.4v27.5M142.4 261.4v27.5M183.4 261.4v11M51.4 283.4h155"/>
<path d="M183.4 283.4v5.5"/>
</g>
<g fill="#000" stroke="#000" stroke-width=".21">
<path d="M47.6 54.1l2.2-.4v.7zM54 83.2l.5 .5-1.8 1.3zM53.4 92.4l2.1-.3v.7zM57.1 145.1l.5 .5-1.8 1.3zM62.2 191.5l.5 .5-1.8 1.2zM160.1 191.5l1.3 1.7-1.8-1.2zM64.7 203l.5 .5-1.8 1.3zM157.6 203l1.3 1.8-1.8-1.3zM50.1 229.8l1.8 1.2-.5 .5zM60.2 228.2l1.8 1.3-.5 .5zM65.4 222.2l1.8 1.3-.5 .5zM75.5 221.7l1.7 1.3-.5 .5z"/>
<path d="M159.9 229.5l1.8-1.3-1.3 1.8zM170.4 231l1.7-1.3-1.2 1.8z"/>
</g>
<g font-size="5.6">
<text x="106.9" y="68.9">Vertical sliding double hung window</text>
<text x="106.5" y="73.9">Residential 2 pane</text>
</g>
<g font-size="4.2">
<text x="106.6" y="82.9">Features:</text>
<text x="106.7" y="142.9">Specifications:</text>
<text x="73.4" y="266.2">Timber hinged door</text>
<text x="144.4" y="266.2">DH102_RT6</text>
<text x="185.4" y="265.9">1:2</text>
<text x="73.4" y="271.7">A:A &amp; B:B</text>
<text x="144.4" y="271.6">11-08-21</text>
<text x="185.4" y="271.6">001</text>
<text x="73.4" y="277.2">-</text>
<text x="144.4" y="277.2">Double Hung</text>
<text x="73.4" y="282.7">-</text>
<text x="144.4" y="282.6">Residential</text>
<text x="73.4" y="288.2">-</text>
<text x="144.4" y="288.1">Single</text>
<text x="185.4" y="288.2">8mm</text>
</g>
<g font-size="3.5">
<text x="74.8" y="105.3">SECTION A-A</text>
<text x="92.2" y="230.7">SECTION B-B</text>
<text x="7" y="266.3">Neotechnical Industries Ltd</text>
</g>
<g font-size="3.1">
<text x="167.5" y="11.3">A</text>
<text x="152.3" y="27">B</text>
<text x="169.1" y="27">B</text>
<text x="151.8" y="47">DH102</text>
<text x="167.5" y="46.1">A</text>
<text x="181.9" y="47">DH102</text>
</g>
<g font-size="2.8">
<text x="70.1" y="58.2">head rebate for drawing</text>
<text x="70.1" y="54.8">Glass shown below</text>
<text x="70.2" y="61.5">clarity only</text>
<text x="65.2" y="76">Midseal</text>
<text x="106.8" y="87.9">Sashless panes of glass move within their own plane</text>
<text x="61" y="93.2">OVERLAP NOT TO SCALE</text>
<text x="106.7" y="92.9">Provides high and low ventilation</text>
<text x="61.1" y="96.5">Typically 100mm</text>
<text x="106.7" y="97.9">Narrow aluminium profiles</text>
<text x="106.8" y="106.3">(frames may need to be adapted to suit)</text>
<text x="106.8" y="102.9">Can be retrofitted to solve ventilation problems</text>
<text x="106.7" y="112.9">Removable midseal closes off winter draughts</text>
<text x="106.7" y="117.9">Lock open position provides secure ventilation</text>
<text x="106.8" y="126">sliding pane (shown at top)</text>
<text x="106.9" y="122.6">Acrylic lifting handle may be positioned at the bottom or top of the bottom</text>
<text x="106.9" y="132.9">Available with or without a Base Pane</text>
<text x="63.5" y="142.9">Wool Pile Carrier</text>
<text x="106.8" y="152.9">Curved and/or raking heads available</text>
<text x="106.7" y="157.9">Frame height from 600mm</text>
<text x="106.7" y="162.9">Frame width from 370mm</text>
<text x="106.9" y="167.9">Annealed, laminated, toughened or Low E glass available as standard</text>
<text x="106.7" y="172.9">Most powder coated and anodised aluminium finishes available as standard</text>
<text x="68.5" y="189">Shugg Lock - typically</text>
<text x="126.5" y="189">Shugg Lock - typically</text>
<text x="68.4" y="192.3">required on one side</text>
<text x="68.5" y="195.7">only</text>
<text x="128.3" y="192.3">required on one side</text>
<text x="148.6" y="195.7">only</text>
<text x="70.9" y="200.8">Guide N1389</text>
<text x="134.9" y="200.8">Guide N1389</text>
<text x="83" y="227.8">Glass</text>
<text x="78" y="233.2">'h' Plastic</text>
<text x="72.7" y="239.3">Guide N1389</text>
<text x="132.6" y="239.3">Guide N1389</text>
<text x="67.7" y="245.7">3mm Plate IML30581</text>
<text x="128.4" y="245.7">3mm Plate IML30581</text>
<text x="52.4" y="264.1">Frame Type</text>
<text x="52.5" y="269.7">Section</text>
<text x="122.4" y="264.1">Drawing name</text>
<text x="122.4" y="269.6">Date drawn</text>
<text x="170.2" y="269.6">Revision</text>
<text x="170.3" y="264.2">Scale</text>
<text x="8.8" y="271.8">9 McDonald St, Sandringham,</text>
<text x="21.4" y="275.1">Auckland.</text>
<text x="52.5" y="275.1">Notes</text>
<text x="122.6" y="275.1">Window style</text>
<text x="11.9" y="281.8">Email: info@shugg.co.nz</text>
<text x="15" y="278.5">Phone: 09 815 0481</text>
<text x="52.5" y="280.6">Notes</text>
<text x="122.6" y="280.7">Window format</text>
<text x="16.5" y="285.2">www.shugg.co.nz</text>
<text x="52.5" y="286.1">Notes</text>
<text x="122.5" y="286.2">Glazing</text>
<text x="170.3" y="286.1">Thickness</text>
</g>
<g font-size="2.1">
<text x="20" y="291.4">Details subject to change without notice. Exterior frames by others, Neotechnical Industries Ltd does not own the rights to exterior frames shown and are indicative only. All other details</text>
<text x="56.6" y="293.9">© Neotechnical Industries Ltd, not to be reproduced, altered or distributed in any form without permission.</text>
</g>
<g font-size="1.7">
<text x="84.6" y="155.1">3.5</text>
<text x="77.7" y="162.6">3</text>
<text x="77.7" y="168.1">8</text>
</g>
<g font-size="1.4">
<text x="45.3" y="20.6">52</text>
<text x="42.3" y="35.4">14</text>
<text x="35.5" y="40.5">13</text>
<text x="42.5" y="40.6">15</text>
<text x="52.3" y="40.6">24</text>
<text x="17.5" y="136">NOT TO SCALE</text>
<text x="17.5" y="137.7">Standard Height</text>
<text x="19.1" y="134.3">Base Pane</text>
<text x="18.4" y="141.1">Other heights</text>
<text x="19.8" y="142.7">available</text>
<text x="20.2" y="139.4">125mm</text>
<text x="55.8" y="140.6">10</text>
<text x="36.9" y="148.9">20</text>
<text x="25" y="155.1">5.0° min.</text>
<text x="45.3" y="172.6">52</text>
<text x="18.6" y="217.7">52</text>
</g>
<g font-size="1">
<text x="151.8" y="8.9">2 Panel Double Hung</text>
<text x="152" y="10.2">125mm Base Pane -</text>
<text x="153.2" y="11.5">Closed Position</text>
<text x="181.8" y="8.8">2 Panel Double Hung</text>
<text x="182" y="10.1">125mm Base Pane -</text>
<text x="183.5" y="11.4">Open Position</text>
<text x="157.9" y="41.6">Fixed base pane</text>
<text x="187.9" y="41.6">Fixed base pane</text>
</g>
</svg>
